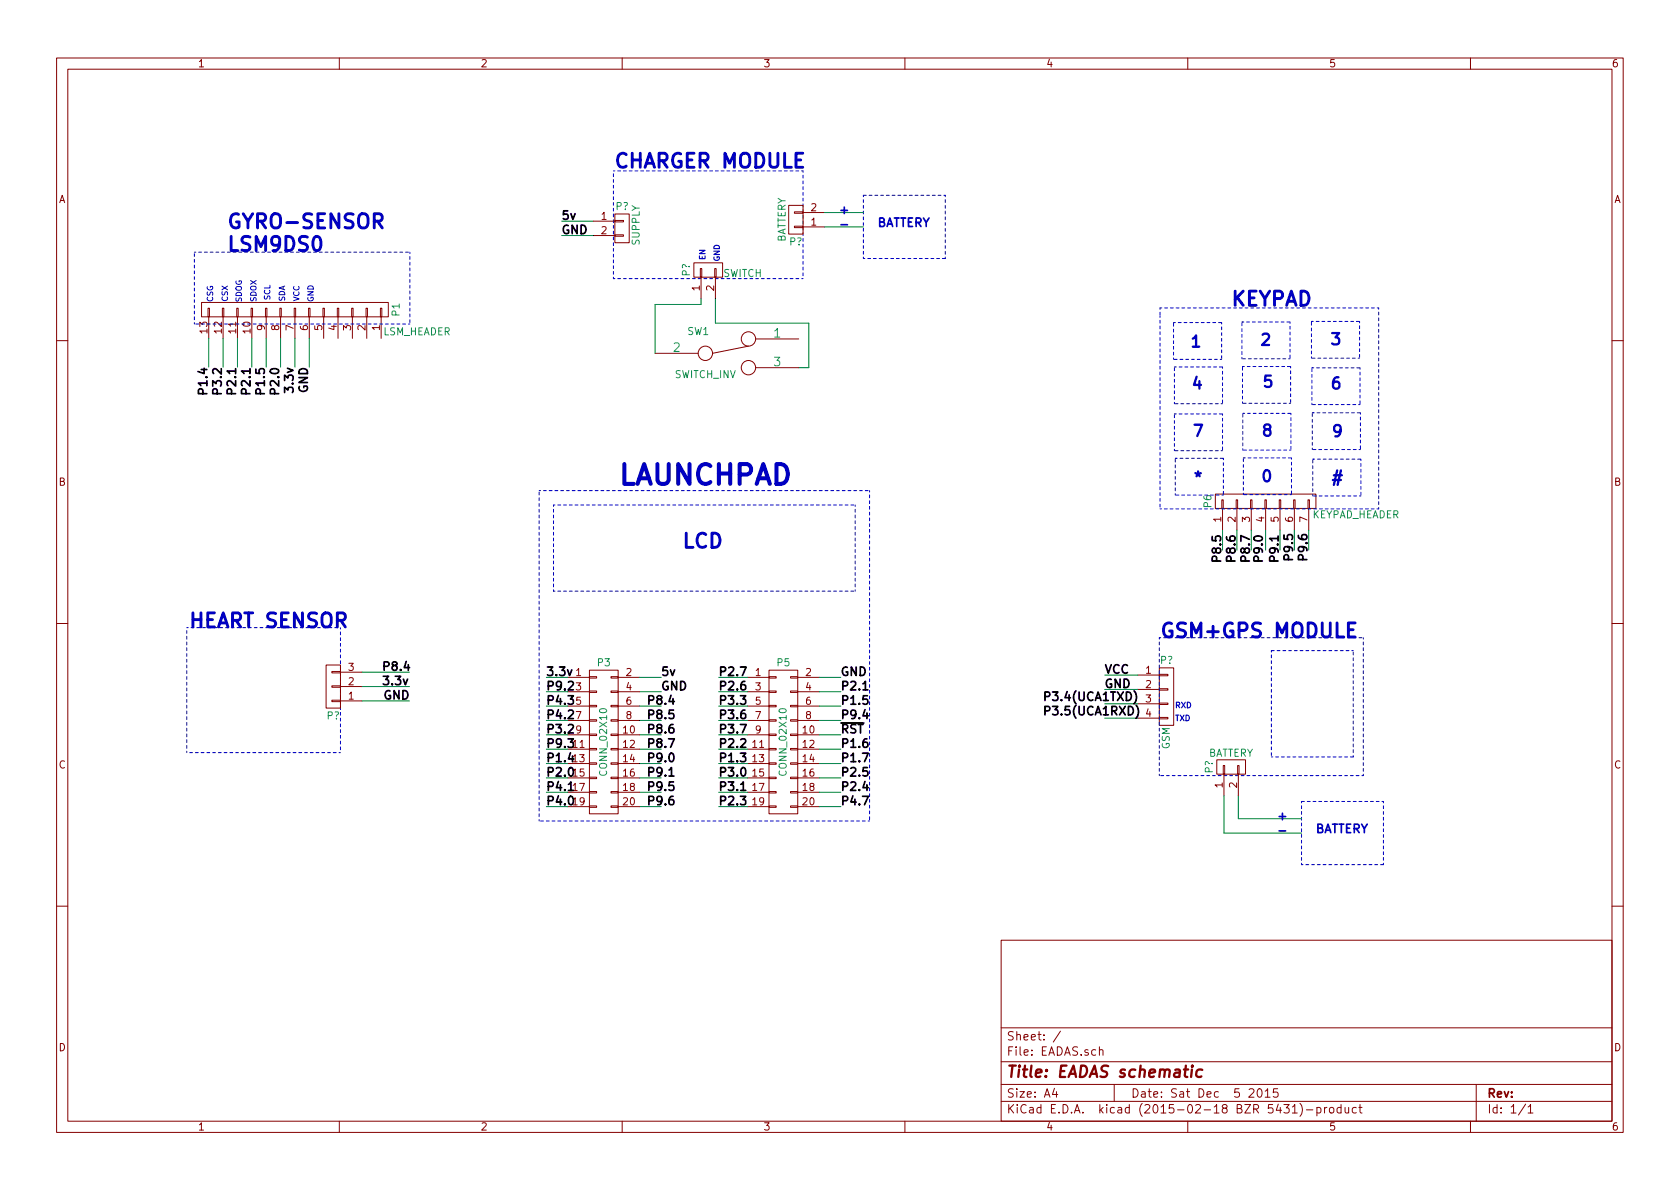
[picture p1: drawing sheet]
<svg xmlns="http://www.w3.org/2000/svg" width="297mm" height="210mm" viewBox="0 0 297 210" stroke-linecap="round" stroke-linejoin="round" font-family="sans-serif">
<g fill="none" stroke="#840000" stroke-width=".18">
<path d="M10 10.3h277v189.9h-277zM12 12.2h273v186.1h-273zM60 10.3v1.9M110 10.3v1.9M160 10.3v1.9M210 10.3v1.9M260 10.3v1.9M104.9 39.1h3.8M108.7 39h1.5v.2h-1.5zM108.7 37.8h2.6v5.1h-2.6zM139.4 36.3h2.6v5.1h-2.6zM140.5 37.5h1.5v.2h-1.5z"/>
<path d="M140.5 40h1.5v.3h-1.5zM142 37.6h3.8M35.6 53.5h33.1v2.5h-33.1zM36.8 54.5h.2v1.5h-.2zM36.9 56v3.8M39.3 54.5h.3v1.5h-.3zM39.4 56v3.8M41.9 54.5h.2v1.5h-.2zM42 56v3.8M44.4 54.5h.3v1.5h-.3zM44.5 56v3.8M46.9 54.5h.3v1.5h-.3z"/>
<path d="M47.1 56v3.8M49.5 54.5h.2v1.5h-.2zM49.6 56v3.8M52 54.5h.3v1.5h-.3zM52.1 56v3.8M54.6 54.5h.2v1.5h-.2zM54.7 56v3.8M57.1 54.5h.3v1.5h-.3zM57.2 56v3.8M59.6 54.5h.3v1.5h-.3zM59.8 56v3.8M62.2 54.5h.2v1.5h-.2z"/>
<path d="M62.3 56v3.8M64.7 54.5h.3v1.5h-.3zM64.8 56v3.8M67.3 54.5h.2v1.5h-.2zM67.4 56v3.8M104.9 41.7h3.8M108.7 41.5h1.5v.3h-1.5zM122.7 46.5h5.1v2.5h-5.1zM123.8 47.5h.3v1.5h-.3zM124 49v3.8M126.4 47.5h.2v1.5h-.2zM126.5 49v3.8"/>
<path d="M133.6 59.9h7.6M142 40.1h3.8M10 60.2h2M115.8 62.5h7.6M132.3 61.2l-6.3 1.3M133.6 65h7.6M285 60.2h2M214.9 87.4h17.8v2.5h-17.8zM216 88.4h.3v1.5h-.3zM216.2 89.9v3.8M218.6 88.4h.2v1.5h-.2zM218.7 89.9v3.8"/>
<path d="M221.1 88.4h.3v1.5h-.3zM221.2 89.9v3.8M223.6 88.4h.3v1.5h-.3zM223.8 89.9v3.8M226.2 88.4h.2v1.5h-.2zM226.3 89.9v3.8M228.7 88.4h.3v1.5h-.3zM228.9 89.9v3.8M231.3 88.4h.2v1.5h-.2zM231.4 89.9v3.8M10 110.3h2M57.7 117.6h2.5v7.6h-2.5z"/>
<path d="M58.7 118.7h1.5v.3h-1.5zM60.2 118.9h3.8M100.4 119.8h3.8M104.2 119.7h1.3v.2h-1.3zM104.2 118.5h5.1v25.4h-5.1zM108 119.7h1.3v.2h-1.3zM109.3 119.8h3.8M132.2 119.8h3.8M136 119.7h1.2v.2h-1.2zM136 118.5h5v25.4h-5zM139.8 119.7h1.2v.2h-1.2zM141 119.8h3.9"/>
<path d="M201.2 119.4h3.8M205 119.2h1.5v.3h-1.5zM205 118.1h2.5v10.2h-2.5zM285 110.3h2M58.7 121.3h1.5v.2h-1.5zM58.7 123.8h1.5v.3h-1.5zM60.2 123.9h3.8M60.2 121.4h3.8M100.4 122.3h3.8M100.4 124.9h3.8M100.4 127.4h3.8M100.4 129.9h3.8"/>
<path d="M100.4 132.5h3.8M100.4 135h3.8M100.4 137.6h3.8M104.2 140h1.3v.2h-1.3zM104.2 137.4h1.3v.3h-1.3zM104.2 134.9h1.3v.2h-1.3zM104.2 132.4h1.3v.2h-1.3zM104.2 129.8h1.3v.3h-1.3zM104.2 127.3h1.3v.2h-1.3zM104.2 124.7h1.3v.3h-1.3zM104.2 122.2h1.3v.2h-1.3zM108 140h1.3v.2h-1.3z"/>
<path d="M108 137.4h1.3v.3h-1.3zM108 134.9h1.3v.2h-1.3zM108 132.4h1.3v.2h-1.3zM108 129.8h1.3v.3h-1.3zM108 127.3h1.3v.2h-1.3zM108 124.7h1.3v.3h-1.3zM108 122.2h1.3v.2h-1.3zM109.3 122.3h3.8M109.3 124.9h3.8M109.3 127.4h3.8M109.3 129.9h3.8M109.3 132.5h3.8"/>
<path d="M109.3 135h3.8M109.3 137.6h3.8M132.2 122.3h3.8M132.2 124.9h3.8M132.2 127.4h3.8M132.2 129.9h3.8M132.2 132.5h3.8M132.2 135h3.8M132.2 137.6h3.8M136 140h1.2v.2h-1.2zM136 137.4h1.2v.3h-1.2zM136 134.9h1.2v.2h-1.2z"/>
<path d="M136 132.4h1.2v.2h-1.2zM136 129.8h1.2v.3h-1.2zM136 127.3h1.2v.2h-1.2zM136 124.7h1.2v.3h-1.2zM136 122.2h1.2v.2h-1.2zM139.8 140h1.2v.2h-1.2zM139.8 137.4h1.2v.3h-1.2zM139.8 134.9h1.2v.2h-1.2zM139.8 132.4h1.2v.2h-1.2zM139.8 129.8h1.2v.3h-1.2zM139.8 127.3h1.2v.2h-1.2zM139.8 124.7h1.2v.3h-1.2z"/>
<path d="M139.8 122.2h1.2v.2h-1.2zM141 122.3h3.9M141 124.9h3.9M141 127.4h3.9M141 129.9h3.9M141 132.5h3.9M141 135h3.9M141 137.6h3.9M201.2 121.9h3.8M201.2 124.5h3.8M201.2 127h3.8M205 126.9h1.5v.2h-1.5z"/>
<path d="M205 124.3h1.5v.3h-1.5zM205 121.8h1.5v.2h-1.5zM215.1 134.4h5.1v2.5h-5.1zM216.3 135.4h.2v1.5h-.2zM216.4 136.9v3.8M218.8 135.4h.3v1.5h-.3zM218.9 136.9v3.8M100.4 142.6h3.8M100.4 140.1h3.8M104.2 142.5h1.3v.3h-1.3zM108 142.5h1.3v.3h-1.3zM109.3 142.6h3.8"/>
<path d="M109.3 140.1h3.8M132.2 142.6h3.8M132.2 140.1h3.8M136 142.5h1.2v.3h-1.2zM139.8 142.5h1.2v.3h-1.2zM141 142.6h3.9M141 140.1h3.9M10 160.2h2M177 166.3h108v32h-108zM285 160.2h2M60 198.3v1.9M110 198.3v1.9"/>
<path d="M160 198.3v1.9M177 194.8h108M177 191.8h108M177 187.8h108M177 181.8h108M186.4 192.5l-.3 1h.9M186.8 193v1M187.5 182.3l-1.3 2M194.4 185.7l.2-.1 .4 .1v.9M194.4 185.1v1.5M197 191.8v3M210 198.3v1.9"/>
<path d="M220.9 192.7l.2-.2h.3l.3 .5-.9 1h.9M222.4 192.7l.2-.2a.81 .81 0 0 1 .6 .6 .81 .81 0 0 1-.3 .8l-.1 .1a.79 .79 0 0 1-.4-1.3zM223.7 193l.4-.5v1.5M223.7 194h.9M225.9 192.5h-.7l-.1 .7 .2-.1 .5 .1 .2 .2-.1 .5-.2 .1-.6-.1M227 195.3h.9l-.5 .6 .5 .1v.7l-.2 .1-.7-.1M228.5 195.8l.4-.5v1.5M228.5 196.8h.9M229.8 195.1a1.71 1.71 0 0 1 0 2.3M231 196.3h1.1M232.8 195.9l.5-.1 .3 .3-.2 .6h-.6M232.8 195.8v1.5"/>
<path d="M234.2 195.8v1M234.6 195.8l-.4 .3M235.1 196l.2-.2 .5 .2v.5l-.1 .2-.4 .1-.2-.1zM237.1 195.9l-.4-.1-.3 .3 .1 .6 .2 .1 .4-.1M237.1 195.3v1.5M237.8 195.8l.1 .9 .4 .1 .2-.1M238.5 195.8v1M239.8 195.9l-.4-.1-.3 .3 .1 .6 .2 .1 .4-.1M240.3 195.8h.5M240.5 195.3v1.3l.3 .2M260 198.3v1.9M261 191.8v6.5"/>
<path d="M269.7 195.2l-1.2 2M270.2 195.8l.4-.5v1.5M270.2 196.8h.8"/>
<circle cx="132.3" cy="59.9" r="1.27"/>
<circle cx="124.7" cy="62.5" r="1.27"/>
<circle cx="132.3" cy="65" r="1.27"/>
</g>
<path d="M210.8 188.4v.2l.1-.1-.1-.1v.2M212.6 189.2a.7 .7 0 0 0-1 .3v.8l.2 .1 .6-.1" fill="none" stroke="#840000" stroke-width=".41"/>
<path d="M226 94.8v.9M100.5 139.8h.9M118.3 137.2h.9M131 139.8h.9M148.7 127.9h4M152.6 122h.8M200.5 122.2a1.71 1.71 0 0 1 0 2.3M200.9 124.7a1.71 1.71 0 0 1 0 2.3" fill="none" stroke="#000" stroke-width=".3"/>
<path d="M239.6 110.2h-1.2v2.4h1.2" fill="none" stroke="#0000c2" stroke-width=".51"/>
<g fill="none" stroke="#008400" stroke-width=".18">
<path d="M99.3 39.1h5.6M145.8 37.6h6.9M36.9 59.8v5.1M39.4 59.8v5.1M42 59.8v5.1M44.5 59.8v5.1M47.1 59.8v5.1M49.6 59.8v5.1M52.1 59.8v5.1M54.7 59.8v5.1M99.3 41.7h5.6M124 52.8v1h-8.2v8.7"/>
<path d="M126.5 52.8v4.3h16.5v7.9h-1.8M145.8 40.1h6.9M216.2 93.7v3.6M218.7 93.7v3.6M221.2 93.7v3.6M223.8 93.7v3.6M226.3 93.7v3.6M228.9 93.7v3.6M231.4 93.7v3.6M64 118.9h8.4M96.6 119.8h3.8M113.1 119.8h3.8"/>
<path d="M127.1 119.8h5.1M144.9 119.8h3.8M195.3 119.4h5.9M64 121.4h8.4M64 123.9h8.4M96.6 122.3h3.8M96.6 124.9h3.8M96.6 127.4h3.8M96.6 129.9h3.8M96.6 132.5h3.8M96.6 135h3.8M96.6 137.6h3.8"/>
<path d="M113.1 122.3h3.8M113.1 124.9h3.8M113.1 127.4h3.8M113.1 129.9h3.8M113.1 132.5h3.8M113.1 135h3.8M113.1 137.6h3.8M127.1 122.3h5.1M127.1 124.9h5.1M127.1 127.4h5.1M127.1 129.9h5.1M127.1 132.5h5.1"/>
<path d="M127.1 135h5.1M127.1 137.6h5.1M144.9 122.3h3.8M144.9 124.9h3.8M144.9 127.4h3.8M144.9 129.9h3.8M144.9 132.5h3.8M144.9 135h3.8M144.9 137.6h3.8M195.3 121.9h5.9M195.3 124.5h5.9M195.3 127h5.9"/>
<path d="M96.6 140.1h3.8M96.6 142.6h3.8M113.1 140.1h3.8M113.1 142.6h3.8M127.1 140.1h5.1M127.1 142.6h5.1M144.9 140.1h3.8M144.9 142.6h3.8M216.4 140.7v6.6h13.7M218.9 140.7v4.1h11.2"/>
</g>
<g fill="none" stroke="#0000c2" stroke-width=".18" stroke-dasharray=".5" stroke-dashoffset=".3">
<path d="M108.5 30.2h33.5M142 30.2v19.1M152.7 34.5v11.2M167.1 34.5h-14.4M34.4 57.3v-12.7M34.4 44.6h38.1M72.5 44.6v12.7M72.5 57.3h-38.1M108.5 49.3v-19.1M142 49.3h-33.5M152.7 45.7h14.4M167.1 45.7v-11.2"/>
<path d="M205.1 55.9v34.1M205.1 54.5v1.4M207.5 57h.1M207.6 57h8.4M216 57v6.5M219.6 56.9h.1M219.7 56.9h8.4M228.1 56.9v6.5M231.9 56.8h.1M232 56.8h8.4M240.4 56.8v6.5M243.8 54.5h-38.7"/>
<path d="M207.5 63.5v-6.5M207.6 71.4v-6.5M207.6 64.9h.2M207.6 79.7v-6.5M207.6 73.2h.2M207.7 64.9h8.5M207.7 73.2h8.5M216 63.5h-8.5M216.2 64.9v6.5M216.2 71.4h-8.6M216.2 73.2v6.5M216.2 79.7h-8.6"/>
<path d="M219.6 63.4v-6.5M219.7 71.3v-6.5M219.7 64.8h.1M219.7 79.6v-6.5M219.7 73.1h.2M219.8 64.8h8.4M219.8 73.1h8.4M228.1 63.4h-8.5M228.2 64.8v6.5M228.2 71.3h-8.5M228.2 73.1v6.5M228.2 79.6h-8.5"/>
<path d="M231.9 63.3v-6.5M232 71.5v-6.5M232 65h.1M232 65h8.5M232 79.5v-6.5M232 73h.2M232.1 73h8.4M240.4 63.3h-8.5M240.5 65v6.5M240.5 71.5h-8.5M240.5 73v6.5M240.5 79.5h-8.5"/>
<path d="M95.3 86.8h58.4M97.9 89.3h53.3M97.9 89.3v15.2M151.2 89.3v15.2M153.7 86.8v58.4M205.1 90h38.7M207.8 87.5v-6.5M207.8 81h.1M207.9 81h8.4M216.3 81v6.5M216.3 87.5h-8.5M219.8 87.5v-6.5"/>
<path d="M219.8 81h.2M219.9 81h8.4M228.3 81v6.5M228.3 87.5h-8.5M232.1 87.7v-6.5M232.1 81.2h.2M232.2 81.2h8.4M240.6 81.2v6.5M240.6 87.7h-8.5M243.8 90v-35.5M33 111h27.2M60.2 111v22.1"/>
<path d="M97.9 104.5h53.3M205 112.8h36M224.8 115.1v18.8M239.3 115.1h-14.5M241 112.8v24.4M33 133.1v-22.1M60.2 133.1h-27.2M205 137.2v-24.4M224.8 133.9h14.5M239.3 133.9v-18.8M241 137.2h-36M95.3 145.2v-58.4"/>
<path d="M153.7 145.2h-58.4M230.1 141.7v11.2M230.1 152.9h14.5M244.6 152.9v-11.2M244.6 141.7h-14.5"/>
</g>
<path d="M148.7 39.7h1.1M226.2 146.9h1.1" fill="none" stroke="#0000c2" stroke-width=".3"/>
<text font-size="4.9" fill="#0000c2" x="109.6" y="85.7">LAUNCHPAD</text>
<g font-size="3.5" fill="#0000c2">
<text x="108.7" y="29.7">CHARGER MODULE</text>
<text x="40.3" y="40.4">GYRO-SENSOR</text>
<text x="40.3" y="44.4">LSM9DS0</text>
<text x="217.8" y="54.1">KEYPAD</text>
<text x="120.7" y="96.9">LCD</text>
<text x="33.5" y="111">HEART SENSOR</text>
<text x="205.2" y="112.8">GSM+GPS MODULE</text>
</g>
<g font-size="2.8" fill="#0000c2">
<text x="210.5" y="61.4">1</text>
<text x="222.9" y="61.1">2</text>
<text x="235.3" y="61">3</text>
<text x="210.7" y="68.8">4</text>
<text x="223.3" y="68.5">5</text>
<text x="235.3" y="68.8">6</text>
<text x="210.9" y="77.2">7</text>
<text x="223.1" y="77.2">8</text>
<text x="235.5" y="77.3">9</text>
<text x="211.1" y="85.5">*</text>
<text x="223" y="85.2">0</text>
<text x="235.5" y="85.5">#</text>
</g>
<text font-size="2.8" fill="#840000" x="178" y="190.5">Title: EADAS schematic</text>
<g font-size="2.1">
<text x="99.3" y="38.9">5v</text>
<text x="99.3" y="41.4">GND</text>
<text x="36.7" y="69.2" transform="rotate(-90 36.7 69.2)">P1.4</text>
<text x="39.2" y="69.2" transform="rotate(-90 39.2 69.2)">P3.2</text>
<text x="41.7" y="69.2" transform="rotate(-90 41.7 69.2)">P2.1</text>
<text x="44.3" y="69.2" transform="rotate(-90 44.3 69.2)">P2.1</text>
<text x="46.8" y="69.2" transform="rotate(-90 46.8 69.2)">P1.5</text>
<text x="49.4" y="69.2" transform="rotate(-90 49.4 69.2)">P2.0</text>
<text x="51.9" y="69" transform="rotate(-90 51.9 69)">3.3v</text>
<text x="54.4" y="69.6" transform="rotate(-90 54.4 69.6)">GND</text>
<text x="215.9" y="99.6" transform="rotate(-90 215.9 99.6)">P8.5</text>
<text x="218.4" y="99.6" transform="rotate(-90 218.4 99.6)">P8.6</text>
<text x="221" y="99.6" transform="rotate(-90 221 99.6)">P8.7</text>
<text x="223.3" y="99.6" transform="rotate(-90 223.3 99.6)">P9.0</text>
<text x="226.1" y="99.6" transform="rotate(-90 226.1 99.6)">P9.1</text>
<text x="228.6" y="99.3" transform="rotate(-90 228.6 99.3)">P9.5</text>
<text x="231.1" y="99.3" transform="rotate(-90 231.1 99.3)">P9.6</text>
<text x="67.6" y="118.6">P8.4</text>
<text x="96.6" y="119.5">3.3v</text>
<text x="116.9" y="119.5">5v</text>
<text x="127.1" y="119.5">P2.7</text>
<text x="148.7" y="119.5">GND</text>
<text x="195.3" y="119.1">VCC</text>
<text x="67.6" y="121.2">3.3v</text>
<text x="67.8" y="123.7">GND</text>
<text x="96.6" y="122.1">P9.2</text>
<text x="96.6" y="124.6">P4.3</text>
<text x="114.4" y="124.6">P8.4</text>
<text x="116.9" y="122.1">GND</text>
<text x="127.1" y="122.1">P2.6</text>
<text x="127.1" y="124.6">P3.3</text>
<text x="148.7" y="122.1">P2.1</text>
<text x="148.7" y="124.6">P1.5</text>
<text x="184.4" y="123.9">P3.4(UCA1TXD)</text>
<text x="195.3" y="121.7">GND</text>
<text x="96.6" y="127.1">P4.2</text>
<text x="96.6" y="129.7">P3.2</text>
<text x="114.4" y="127.1">P8.5</text>
<text x="114.4" y="129.7">P8.6</text>
<text x="127.1" y="127.1">P3.6</text>
<text x="127.1" y="129.7">P3.7</text>
<text x="148.7" y="127.1">P9.4</text>
<text x="148.7" y="129.7">RST</text>
<text x="184.4" y="126.5">P3.5(UCA1RXD)</text>
<text x="96.6" y="132.2">P9.3</text>
<text x="96.6" y="134.8">P1.4</text>
<text x="96.6" y="137.3">P2.0</text>
<text x="114.4" y="132.2">P8.7</text>
<text x="114.4" y="134.8">P9.0</text>
<text x="114.4" y="137.3">P9.1</text>
<text x="127.1" y="132.2">P2.2</text>
<text x="127.1" y="134.8">P1.3</text>
<text x="127.1" y="137.3">P3.0</text>
<text x="148.7" y="132.2">P1.6</text>
<text x="148.7" y="134.8">P1.7</text>
<text x="148.7" y="137.3">P2.5</text>
<text x="96.6" y="139.8">P4.1</text>
<text x="96.6" y="142.4">P4.0</text>
<text x="114.4" y="139.8">P9.5</text>
<text x="114.4" y="142.4">P9.6</text>
<text x="127.1" y="139.8">P3.1</text>
<text x="127.1" y="142.4">P2.3</text>
<text x="148.7" y="139.8">P2.4</text>
<text x="148.7" y="142.4">P4.7</text>
</g>
<g font-size="2.1" fill="#0000c2">
<text x="148.3" y="37.8">+</text>
<text x="155.2" y="40.1">BATTERY</text>
<text x="225.8" y="145">+</text>
<text x="232.7" y="147.3">BATTERY</text>
</g>
<g font-size="2.1" fill="#008484">
<text x="136.8" y="59.7">1</text>
<text x="119" y="62.2">2</text>
<text x="136.8" y="64.8">3</text>
</g>
<g font-size="2.1" fill="#840000">
<text x="178" y="184">Sheet: /</text>
<text x="178" y="186.7">File: EADAS.sch</text>
<text x="178" y="196.9">KiCad E.D.A. kicad (2015-02-18 BZR 5431)-product</text>
<text x="178" y="194.1">Size: A4</text>
<text x="200" y="194.1">Date: Sat Dec 5 2015</text>
<text x="263" y="194.1">Rev:</text>
<text x="263" y="196.9">Id: 1/1</text>
</g>
<g font-size="1.8" fill="#840000">
<text x="35" y="11.9">1</text>
<text x="85" y="11.9">2</text>
<text x="135" y="11.9">3</text>
<text x="185" y="11.9">4</text>
<text x="235" y="11.9">5</text>
<text x="285" y="11.9">6</text>
<text x="10.4" y="35.9">A</text>
<text x="285.4" y="35.9">A</text>
<text x="106.3" y="38.9">1</text>
<text x="106.3" y="41.4">2</text>
<text x="143.4" y="39.9">1</text>
<text x="143.4" y="37.3">2</text>
<text x="123.7" y="51.4" transform="rotate(-90 123.7 51.4)">1</text>
<text x="126.2" y="51.4" transform="rotate(-90 126.2 51.4)">2</text>
<text x="36.7" y="58.9" transform="rotate(-90 36.7 58.9)">13</text>
<text x="39.2" y="58.9" transform="rotate(-90 39.2 58.9)">12</text>
<text x="41.7" y="58.9" transform="rotate(-90 41.7 58.9)">11</text>
<text x="44.3" y="58.9" transform="rotate(-90 44.3 58.9)">10</text>
<text x="46.8" y="58.4" transform="rotate(-90 46.8 58.4)">9</text>
<text x="49.4" y="58.4" transform="rotate(-90 49.4 58.4)">8</text>
<text x="51.9" y="58.4" transform="rotate(-90 51.9 58.4)">7</text>
<text x="54.4" y="58.4" transform="rotate(-90 54.4 58.4)">6</text>
<text x="57" y="58.4" transform="rotate(-90 57 58.4)">5</text>
<text x="59.5" y="58.4" transform="rotate(-90 59.5 58.4)">4</text>
<text x="62.1" y="58.4" transform="rotate(-90 62.1 58.4)">3</text>
<text x="64.6" y="58.4" transform="rotate(-90 64.6 58.4)">2</text>
<text x="67.1" y="58.4" transform="rotate(-90 67.1 58.4)">1</text>
<text x="10.4" y="85.9">B</text>
<text x="285.4" y="85.9">B</text>
<text x="215.9" y="92.3" transform="rotate(-90 215.9 92.3)">1</text>
<text x="218.4" y="92.3" transform="rotate(-90 218.4 92.3)">2</text>
<text x="221" y="92.3" transform="rotate(-90 221 92.3)">3</text>
<text x="223.5" y="92.3" transform="rotate(-90 223.5 92.3)">4</text>
<text x="226.1" y="92.3" transform="rotate(-90 226.1 92.3)">5</text>
<text x="228.6" y="92.3" transform="rotate(-90 228.6 92.3)">6</text>
<text x="231.1" y="92.3" transform="rotate(-90 231.1 92.3)">7</text>
<text x="61.6" y="118.6">3</text>
<text x="101.8" y="119.5">1</text>
<text x="110.7" y="119.5">2</text>
<text x="133.6" y="119.5">1</text>
<text x="142.5" y="119.5">2</text>
<text x="202.6" y="119.1">1</text>
<text x="61.6" y="123.7">1</text>
<text x="61.6" y="121.2">2</text>
<text x="101.8" y="122.1">3</text>
<text x="101.8" y="124.6">5</text>
<text x="110.7" y="122.1">4</text>
<text x="110.7" y="124.6">6</text>
<text x="133.6" y="122.1">3</text>
<text x="133.6" y="124.6">5</text>
<text x="142.5" y="122.1">4</text>
<text x="142.5" y="124.6">6</text>
<text x="202.6" y="121.7">2</text>
<text x="202.6" y="124.2">3</text>
<text x="101.8" y="127.1">7</text>
<text x="101.8" y="129.7">9</text>
<text x="110.2" y="129.7">10</text>
<text x="110.7" y="127.1">8</text>
<text x="133.6" y="127.1">7</text>
<text x="133.6" y="129.7">9</text>
<text x="142" y="129.7">10</text>
<text x="142.5" y="127.1">8</text>
<text x="202.6" y="126.7">4</text>
<text x="10.4" y="135.9">C</text>
<text x="101.3" y="132.2">11</text>
<text x="101.3" y="137.3">15</text>
<text x="110.2" y="132.2">12</text>
<text x="110.2" y="134.8">14</text>
<text x="110.2" y="137.3">16</text>
<text x="133.1" y="132.2">11</text>
<text x="133.1" y="134.8">13</text>
<text x="133.1" y="137.3">15</text>
<text x="142" y="132.2">12</text>
<text x="142" y="134.8">14</text>
<text x="142" y="137.3">16</text>
<text x="285.4" y="135.9">C</text>
<text x="101.3" y="139.8">17</text>
<text x="101.3" y="142.4">19</text>
<text x="110.2" y="142.4">20</text>
<text x="110.2" y="139.8">18</text>
<text x="133.1" y="139.8">17</text>
<text x="133.1" y="142.4">19</text>
<text x="142" y="142.4">20</text>
<text x="142" y="139.8">18</text>
<text x="216.2" y="139.3" transform="rotate(-90 216.2 139.3)">1</text>
<text x="218.7" y="139.3" transform="rotate(-90 218.7 139.3)">2</text>
<text x="10.4" y="185.9">D</text>
<text x="285.4" y="185.9">D</text>
<text x="35" y="199.9">1</text>
<text x="85" y="199.9">2</text>
<text x="135" y="199.9">3</text>
<text x="185" y="199.9">4</text>
<text x="235" y="199.9">5</text>
<text x="285" y="199.9">6</text>
</g>
<g font-size="1.8" fill="#008484">
<text x="108.9" y="37.1">P?</text>
<text x="113.1" y="43.4" transform="rotate(-90 113.1 43.4)">SUPPLY</text>
<text x="138.9" y="43" transform="rotate(-90 138.9 43)">BATTERY</text>
<text x="139.6" y="43.4">P?</text>
<text x="122" y="48.8" transform="rotate(-90 122 48.8)">P?</text>
<text x="127.8" y="49">SWITCH</text>
<text x="67.6" y="59.3">LSM_HEADER</text>
<text x="70.6" y="55.8" transform="rotate(-90 70.6 55.8)">P1</text>
<text x="121.5" y="59.2">SW1</text>
<text x="119.3" y="66.8">SWITCH_INV</text>
<text x="214.2" y="89.7" transform="rotate(-90 214.2 89.7)">P6</text>
<text x="231.9" y="91.6">KEYPAD_HEADER</text>
<text x="105.7" y="117.8">P3</text>
<text x="137.4" y="117.8">P5</text>
<text x="205.1" y="117.4">P?</text>
<text x="57.8" y="127.2">P?</text>
<text x="107.3" y="136.8" transform="rotate(-90 107.3 136.8)">CONN_02X10</text>
<text x="139.1" y="136.8" transform="rotate(-90 139.1 136.8)">CONN_02X10</text>
<text x="206.8" y="132.5" transform="rotate(-90 206.8 132.5)">GSM</text>
<text x="213.5" y="133.8">BATTERY</text>
<text x="214.4" y="136.7" transform="rotate(-90 214.4 136.7)">P?</text>
</g>
<text font-size="1.8" x="101.3" y="134.8">13</text>
<g font-size="1.4" fill="#0000c2">
<text x="124.7" y="46" transform="rotate(-90 124.7 46)">EN</text>
<text x="127.3" y="46.2" transform="rotate(-90 127.3 46.2)">GND</text>
<text x="37.7" y="53.5" transform="rotate(-90 37.7 53.5)">CSG</text>
<text x="40.3" y="53.3" transform="rotate(-90 40.3 53.3)">CSX</text>
<text x="42.7" y="53.5" transform="rotate(-90 42.7 53.5)">SDOG</text>
<text x="45.3" y="53.4" transform="rotate(-90 45.3 53.4)">SDOX</text>
<text x="47.8" y="53.1" transform="rotate(-90 47.8 53.1)">SCL</text>
<text x="50.4" y="53.4" transform="rotate(-90 50.4 53.4)">SDA</text>
<text x="52.9" y="53.4" transform="rotate(-90 52.9 53.4)">VCC</text>
<text x="55.4" y="53.4" transform="rotate(-90 55.4 53.4)">GND</text>
<text x="207.8" y="125.2">RXD</text>
<text x="207.8" y="127.5">TXD</text>
</g>
</svg>
